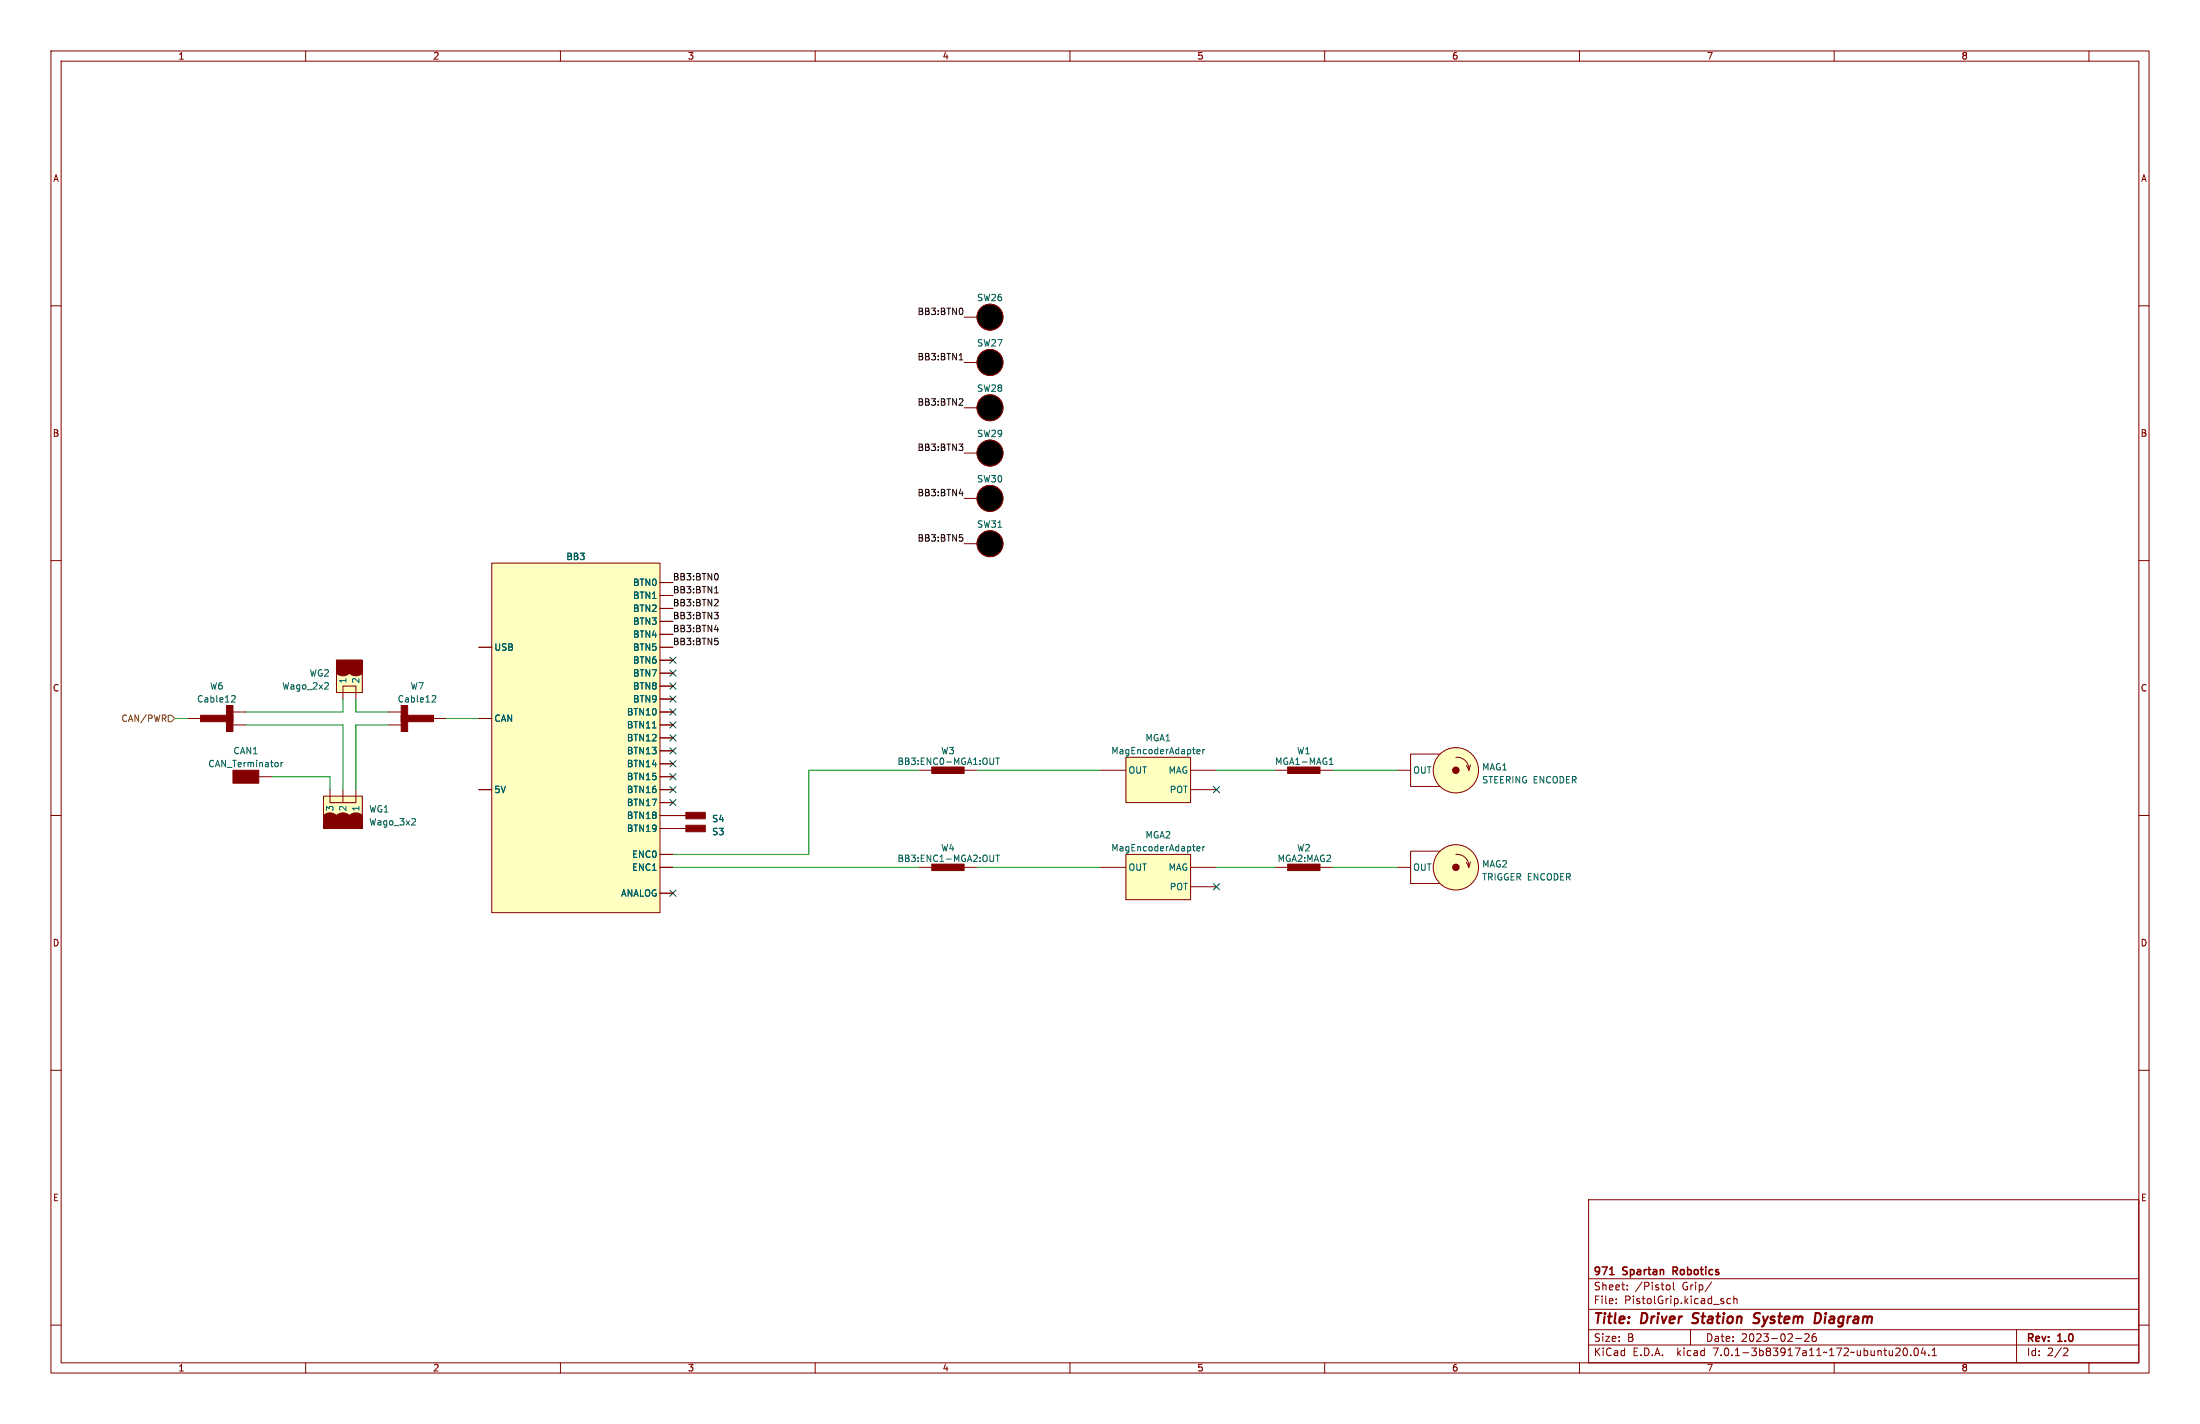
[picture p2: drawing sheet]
<svg xmlns="http://www.w3.org/2000/svg" width="432mm" height="279mm" viewBox="0 0 432 279" stroke-linecap="round" stroke-linejoin="round" font-family="sans-serif">
<g fill="none" stroke="#840000" stroke-width=".2">
<path d="M10 10h411.8v259.4h-411.8zM12 12h407.8v255.4h-407.8zM60 10v2M110 10v2M160 10v2M210 10v2M260 10v2M310 10v2M360 10v2M410 10v2M10 60h2M419.8 60h2"/>
<path d="M189.2 71.1h2.6M189.2 62.2h2.6M189.2 80h2.6M189.2 88.9h2.6M189.2 97.8h2.6M10 110h2M96.5 110.5h33v68.6h-33zM129.5 114.3h2.6M129.5 116.8h2.6M129.5 119.4h2.6M189.2 106.7h2.6M419.8 110h2"/>
<path d="M45.7 139.7h2.6M66 129.5h5.1v6.4h-5.1zM67.3 137.2v-2.6h2.5v2.6M69.8 130.8h.1M69.8 132.1h.1M76.2 139.7h2.5M94 127h2.5M129.5 139.7h2.6M129.5 121.9h2.6M129.5 124.5h2.6M129.5 127h2.6M129.5 129.5h2.6"/>
<path d="M129.5 132.1h2.6M129.5 134.6h2.6M129.5 137.2h2.6M10 160h2M36.8 141h2.6M45.7 142.2h2.6M50.8 152.4h2.5M63.5 156.2h7.6v6.4h-7.6zM64.8 154.9v2.6h5v-2.6M67.3 154.9v2.6M76.2 142.2h2.5M85.1 141h2.5"/>
<path d="M94 154.9h2.5M94 141h2.5M129.5 154.9h2.6M129.5 142.2h2.6M129.5 144.8h2.6M129.5 147.3h2.6M129.5 149.9h2.6M129.5 152.4h2.6M129.5 157.5h2.6M180.3 151.1h2.6M189.2 151.1h2.6M215.9 151.1h5.1"/>
<path d="M221 148.6h12.7v8.9h-12.7zM233.7 151.1h5.1M233.7 154.9h5.1M250.2 151.1h2.5M259.1 151.1h2.5M274.3 151.1h2.6M282.6 148h-5.7v6.3h5.7M285.7 148.6a2.32 2.32 0 0 1 2.6 2.5M287.8 150.1l.5 1M288.6 150.1l-.3 1M419.8 160h2M66 161.3h.1"/>
<path d="M69.8 160h.1M129.5 160h5.1M129.5 170.2h2.6M129.5 175.3h2.6M129.5 162.6h5.1M129.5 167.6h2.6M180.3 170.2h2.6M189.2 170.2h2.6M215.9 170.2h5.1M221 167.6h12.7v8.9h-12.7zM233.7 170.2h5.1M233.7 174h5.1"/>
<path d="M250.2 170.2h2.5M259.1 170.2h2.5M274.3 170.2h2.6M282.6 167h-5.7v6.4h5.7M285.7 167.6a2.32 2.32 0 0 1 2.6 2.6M287.8 169.2l.5 1M288.6 169.1l-.3 1.1M10 210h2M419.8 210h2M311.8 235.4h108v32h-108zM10 260h2M311.8 256.9h108"/>
<path d="M311.8 250.9h108M317.2 255.7v.1M317.2 254.9v.1M319.4 253v.1M319.4 252.2v.1M327.2 252.2l.3-.1 .3 .3-.1 .6h-.5M328.4 251.6v1.3l.3 .2M335.9 251.5l-1.2 2M338.3 255.4v.3M339.7 254.9l-.5-.1-.3 .3 .2 .6h.6M340.3 254.9l.2-.1 .4 .1v.9M340.3 254.3v1.5"/>
<path d="M419.8 260h2M60 267.4v2M110 267.4v2M160 267.4v2M210 267.4v2M260 267.4v2M310 267.4v2M311.8 263.9h108M311.8 260.9h108M331.8 260.9v3M352.4 262.6h1.2M354.3 261.8h-.1"/>
<path d="M354.9 261.8l.2 .2-.1 .3-.8 .9h.9M355.9 261.8a1.01 1.01 0 0 0 0 1.4l.5-.1 .1-.5-.3-.3h-.4l-.1 .3M360 267.4v2M372 266h.9M372.9 264.6v.5M373.7 264.6l.2-.1a.8 .8 0 0 1 .5 .7 .8 .8 0 0 1-.5 .8 1 1 0 0 1-.2-1.4zM375 265.9v.1M375.9 264.6l.1-.1a.8 .8 0 0 1 .5 .7 .8 .8 0 0 1-.5 .8 1 1 0 0 1-.1-1.4zM377.4 264.4l-.3 1.1h.9M377.8 265v1M378.6 265.9v.1M379.2 266h.9"/>
<path d="M379.2 264.9l.5-.4v1.5M395.8 260.9v6.5M405.2 264.5l.5 .1 .2 .3-1 1.1h1M410 267.4v2"/>
<circle cx="194.3" cy="71.1" r="2.54"/>
<circle cx="194.3" cy="62.2" r="2.54"/>
<circle cx="194.3" cy="80" r="2.54"/>
<circle cx="194.3" cy="88.9" r="2.54"/>
<circle cx="194.3" cy="97.8" r="2.54"/>
<circle cx="194.3" cy="106.7" r="2.54"/>
<circle cx="285.7" cy="151.1" r="4.4"/>
<circle cx="285.7" cy="170.2" r="4.4"/>
</g>
<path d="M332.1 259.5l.3 .1M344.1 259.5l.7 .1M345.2 257.6h-.5l-.3 .2a.45 .45 0 0 0 .2 .8l.4 .1M356.4 257.6l.7 .1 .3 .4M357.4 258.8a1 1 0 0 1-1.3 .8" fill="none" stroke="#840000" stroke-width=".4"/>
<path d="M315.9 250.1h.9" fill="none" stroke="#840000" stroke-width=".3"/>
<g fill="#840000" stroke="#840000" stroke-width=".2">
<path d="M252.7 150.5h6.4v1.3h-6.4z"/>
<path d="M182.9 169.5h6.3v1.3h-6.3z"/>
<path d="M182.9 150.5h6.3v1.3h-6.3z"/>
<path d="M252.7 169.5h6.4v1.3h-6.4z"/>
<path d="M78.7 140.3h6.4v1.3h-6.4z"/>
<path d="M78.7 138.4h1.3v5.1h-1.3z"/>
<path d="M68.6 132.1l1.2-1.3 1.3 1.3a1.8 1.8 0 0 1-2.5 0z"/>
<path d="M68.6 129.5h2.5v2.6h-2.5z"/>
<path d="M66 132.1l1.3-1.3 1.3 1.3a1.8 1.8 0 0 1-2.6 0z"/>
<path d="M66 129.5h2.6v2.6h-2.6z"/>
<path d="M39.4 140.3h6.3v1.3h-6.3z"/>
<path d="M44.4 138.4h1.3v5.1h-1.3z"/>
<path d="M45.7 151.1h5.1v2.6h-5.1z"/>
<path d="M63.5 160a1.8 1.8 0 0 1 2.5 0l-1.2 1.3z"/>
<path d="M63.5 160h2.5v2.6h-2.5z"/>
<path d="M66 160a1.8 1.8 0 0 1 2.6 0l-1.3 1.3z"/>
<path d="M66 160h2.6v2.6h-2.6z"/>
<path d="M68.6 160a1.8 1.8 0 0 1 2.5 0l-1.3 1.3z"/>
<path d="M68.6 160h2.5v2.6h-2.5z"/>
<path d="M134.6 161.9h3.8v1.3h-3.8z"/>
<path d="M134.6 159.4h3.8v1.3h-3.8z"/>
<circle cx="285.7" cy="151.1" r=".63"/>
<circle cx="285.7" cy="170.2" r=".63"/>
</g>
<g fill="none" stroke="#006464" stroke-width=".2">
<path d="M45.6 136.5h.5l.1 .3-.8 .9h.8M64.2 133.9l.3 .3-.1 .3-.7 .7h.8M85 136.5h.4l.1 .3-.7 .9h.7M55.2 149.6v.8M55.5 149.6l-.3 .2M128.1 142.8h.7M195.4 148.7h.8M195.8 148.7v1.3M234.9 147.5l.6-.1v-.3h-.4l-.2 .1 .1 .6h.5M236.1 147.1v.8M236.4 147.1l-.3 .2M260.9 150h.7"/>
<path d="M261 149l.3-.3v1.3M81.3 160.6l.2 .2v.4l-.8 .7h.8M195.4 167.8h.8M195.8 167.8v1.2M234.9 166.5l.6-.1v-.2l-.4-.1-.2 .2 .1 .6h.5M236.1 166.1v.9M236.4 166.1l-.3 .3"/>
</g>
<g fill="#000" stroke="#000" stroke-width=".2">
<circle cx="194.3" cy="71.1" r="2.54"/>
<circle cx="194.3" cy="62.2" r="2.54"/>
<circle cx="194.3" cy="80" r="2.54"/>
<circle cx="194.3" cy="88.9" r="2.54"/>
<circle cx="194.3" cy="97.8" r="2.54"/>
<circle cx="194.3" cy="106.7" r="2.54"/>
</g>
<g fill="#ffffc2" stroke="#ffffc2" stroke-width=".2">
<path d="M96.5 110.5h33v68.6h-33z"/>
<path d="M66 129.5h5.1v6.4h-5.1z"/>
<path d="M63.5 156.2h7.6v6.4h-7.6z"/>
<path d="M221 148.6h12.7v8.9h-12.7z"/>
<path d="M221 167.6h12.7v8.9h-12.7z"/>
<circle cx="285.7" cy="151.1" r="4.4"/>
<circle cx="285.7" cy="170.2" r="4.4"/>
</g>
<path d="M33 140.3h.7l.6 .7-.6 .6h-.7z" fill="none" stroke="#725600" stroke-width=".2"/>
<g fill="none" stroke="#0f0f0f" stroke-width=".2">
<path d="M188.3 70.6h.7M188.5 69.5l.1-.2v1.3M188.7 78.2l.3 .3-.1 .3-.7 .7h.8M188.9 60.6l.1 .3-.1 .7M188.2 87.1h.8l-.4 .5M188.3 96.9h.7M188.9 87.7l.1 .2-.1 .4M140.2 118.9h.8M140.2 116.3h.8M140.9 117.7v.4M188.3 104.9h.6M188.9 105.4l.1 .2-.1 .5"/>
<path d="M140.2 123.5h.8"/>
</g>
<g fill="none" stroke="#009600" stroke-width=".2">
<path d="M67.3 137.2v2.5h-19M69.8 137.2v2.5h6.4M34.3 141h2.5M48.3 142.2h19v12.7M53.3 152.4h11.5v2.5M76.2 142.2h-6.4v12.7M87.6 141h6.4M180.3 151.1h-21.6v16.5h-26.6M191.8 151.1h24.1M238.8 151.1h11.4M261.6 151.1h12.7M132.1 170.2h48.2"/>
<path d="M191.8 170.2h24.1M238.8 170.2h11.4M261.6 170.2h12.7"/>
</g>
<g fill="none" stroke="#000084" stroke-width=".2">
<path d="M131.5 139.1l1.2 1.2M131.5 128.9l1.2 1.2M131.5 136.6l1.2 1.2M131.5 131.5l1.2 1.2M131.5 134l1.2 1.2M132.7 139.1l-1.2 1.2M132.7 128.9l-1.2 1.2M132.7 136.6l-1.2 1.2M132.7 131.5l-1.2 1.2M132.7 134l-1.2 1.2M131.5 141.6l1.2 1.2M131.5 144.2l1.2 1.2"/>
<path d="M131.5 151.8l1.2 1.2M131.5 156.9l1.2 1.2M131.5 154.3l1.2 1.2M131.5 146.7l1.2 1.2M131.5 149.3l1.2 1.2M132.7 141.6l-1.2 1.2M132.7 144.2l-1.2 1.2M132.7 151.8l-1.2 1.2M132.7 156.9l-1.2 1.2M132.7 154.3l-1.2 1.2M132.7 146.7l-1.2 1.2M132.7 149.3l-1.2 1.2"/>
<path d="M238.2 154.3l1.2 1.2M239.4 154.3l-1.2 1.2M131.5 174.7l1.2 1.2M132.7 174.7l-1.2 1.2M238.2 173.4l1.2 1.2M239.4 173.4l-1.2 1.2"/>
</g>
<g font-size="2.8" fill="#840000">
<text x="312.8" y="260.2">Title:</text>
<text x="322.2" y="260.2">Driver</text>
<text x="332.9" y="260.2">Station</text>
<text x="345.5" y="260.2">System</text>
<text x="358.1" y="260.2">Diagram</text>
</g>
<g font-size="2.1" fill="#840000">
<text x="312.8" y="250.5">971</text>
<text x="318.7" y="250.5">Spartan</text>
<text x="328.9" y="250.5">Robotics</text>
<text x="312.8" y="256">File:</text>
<text x="312.8" y="253.3">Sheet:</text>
<text x="318.8" y="256">PistolGrip.kicad_sch</text>
<text x="321" y="253.3">/Pistol</text>
<text x="330.2" y="253.3">Grip/</text>
<text x="312.8" y="263.4">Size:</text>
<text x="319.4" y="263.4">B</text>
<text x="334.8" y="263.4">Date:</text>
<text x="341.7" y="263.4">2023-02-26</text>
<text x="397.8" y="263.6">Rev:</text>
<text x="404" y="263.6">1.0</text>
<text x="312.8" y="266.2">KiCad</text>
<text x="320.5" y="266.2">E.D.A.</text>
<text x="329.2" y="266.2">kicad</text>
<text x="336.3" y="266.2">7.0.1-3b83917a11~172~ubuntu20.04.1</text>
<text x="397.8" y="266.2">Id:</text>
<text x="401.8" y="266.2">2/2</text>
</g>
<g font-size="1.8" fill="#840000">
<text x="35" y="11.8">1</text>
<text x="85" y="11.8">2</text>
<text x="135" y="11.8">3</text>
<text x="185" y="11.8">4</text>
<text x="235" y="11.8">5</text>
<text x="285" y="11.8">6</text>
<text x="335" y="11.8">7</text>
<text x="385" y="11.8">8</text>
<text x="10.4" y="35.8">A</text>
<text x="420.2" y="35.8">A</text>
<text x="10.3" y="85.8">B</text>
<text x="420.1" y="85.8">B</text>
<text x="10.3" y="135.8">C</text>
<text x="420.1" y="135.8">C</text>
<text x="10.3" y="185.8">D</text>
<text x="420.1" y="185.8">D</text>
<text x="10.4" y="235.8">E</text>
<text x="420.2" y="235.8">E</text>
<text x="35" y="269.2">1</text>
<text x="85" y="269.2">2</text>
<text x="135" y="269.2">3</text>
<text x="185" y="269.2">4</text>
<text x="235" y="269.2">5</text>
<text x="285" y="269.2">6</text>
<text x="335" y="269.2">7</text>
<text x="385" y="269.2">8</text>
</g>
<g font-size="1.8" fill="#006464">
<text x="191.7" y="59.2">SW26</text>
<text x="191.7" y="68.1">SW27</text>
<text x="191.7" y="77">SW28</text>
<text x="191.7" y="85.9">SW29</text>
<text x="191.7" y="94.8">SW30</text>
<text x="191.7" y="103.7">SW31</text>
<text x="111.1" y="110">BB3</text>
<text x="124.1" y="115.1">BTN0</text>
<text x="124.1" y="117.7">BTN1</text>
<text x="124.1" y="120.2">BTN2</text>
<text x="124.1" y="122.7">BTN3</text>
<text x="124.1" y="125.3">BTN4</text>
<text x="97" y="127.8">USB</text>
<text x="124.1" y="127.8">BTN5</text>
<text x="124.1" y="130.4">BTN6</text>
<text x="38.6" y="138">Cable12</text>
<text x="41.2" y="135.4">W6</text>
<text x="55.3" y="135.4">Wago_2x2</text>
<text x="60.7" y="132.9">WG2</text>
<text x="68.1" y="134.1" transform="rotate(-90 68.1 134.1)">1</text>
<text x="70.7" y="134.1" transform="rotate(-90 70.7 134.1)">2</text>
<text x="78" y="138">Cable12</text>
<text x="80.5" y="135.4">W7</text>
<text x="124.1" y="132.9">BTN7</text>
<text x="124.1" y="135.4">BTN8</text>
<text x="124.1" y="138">BTN9</text>
<text x="97" y="141.8">CAN</text>
<text x="122.9" y="140.5">BTN10</text>
<text x="122.9" y="143.1">BTN11</text>
<text x="45.7" y="148.1">CAN1</text>
<text x="122.9" y="145.6">BTN12</text>
<text x="122.9" y="148.1">BTN13</text>
<text x="184.7" y="148.1">W3</text>
<text x="218" y="148.1">MagEncoderAdapter</text>
<text x="224.8" y="145.6">MGA1</text>
<text x="254.5" y="148.1">W1</text>
<text x="40.8" y="150.7">CAN_Terminator</text>
<text x="97" y="155.8">5V</text>
<text x="122.9" y="150.7">BTN14</text>
<text x="122.9" y="153.2">BTN15</text>
<text x="122.9" y="155.8">BTN16</text>
<text x="176.1" y="150.2">BB3:ENC0-MGA1:OUT</text>
<text x="221.5" y="152">OUT</text>
<text x="229.2" y="152">MAG</text>
<text x="229.5" y="155.8">POT</text>
<text x="250.2" y="150.2">MGA1-MAG1</text>
<text x="277.4" y="152">OUT</text>
<text x="290.8" y="151.3">MAG1</text>
<text x="290.8" y="153.9">STEERING ENCODER</text>
<text x="65.6" y="159.3" transform="rotate(-90 65.6 159.3)">3</text>
<text x="68.1" y="159.3" transform="rotate(-90 68.1 159.3)">2</text>
<text x="70.7" y="159.3" transform="rotate(-90 70.7 159.3)">1</text>
<text x="72.4" y="159.6">WG1</text>
<text x="122.9" y="158.3">BTN17</text>
<text x="122.9" y="160.8">BTN18</text>
<text x="139.7" y="161.5">S4</text>
<text x="72.4" y="162.1">Wago_3x2</text>
<text x="122.9" y="163.4">BTN19</text>
<text x="139.7" y="164">S3</text>
<text x="184.7" y="167.2">W4</text>
<text x="218" y="167.2">MagEncoderAdapter</text>
<text x="224.8" y="164.7">MGA2</text>
<text x="254.5" y="167.2">W2</text>
<text x="123.9" y="168.5">ENC0</text>
<text x="123.9" y="171">ENC1</text>
<text x="176.1" y="169.3">BB3:ENC1-MGA2:OUT</text>
<text x="221.5" y="171">OUT</text>
<text x="229.2" y="171">MAG</text>
<text x="250.7" y="169.3">MGA2:MAG2</text>
<text x="277.4" y="171">OUT</text>
<text x="290.8" y="170.4">MAG2</text>
<text x="290.8" y="172.9">TRIGGER ENCODER</text>
<text x="121.8" y="176.1">ANALOG</text>
<text x="229.5" y="174.8">POT</text>
</g>
<g font-size="1.8" fill="#0f0f0f">
<text x="180" y="61.9">BB3:BTN0</text>
<text x="180" y="70.8">BB3:BTN1</text>
<text x="180" y="79.7">BB3:BTN2</text>
<text x="180" y="88.6">BB3:BTN3</text>
<text x="180" y="97.4">BB3:BTN4</text>
<text x="180" y="106.3">BB3:BTN5</text>
<text x="132.1" y="114">BB3:BTN0</text>
<text x="132.1" y="116.5">BB3:BTN1</text>
<text x="132.1" y="119">BB3:BTN2</text>
<text x="132.1" y="121.6">BB3:BTN3</text>
<text x="132.1" y="124.1">BB3:BTN4</text>
<text x="132.1" y="126.7">BB3:BTN5</text>
</g>
<text font-size="1.8" fill="#725600" x="23.7" y="141.8">CAN/PWR</text>
</svg>
